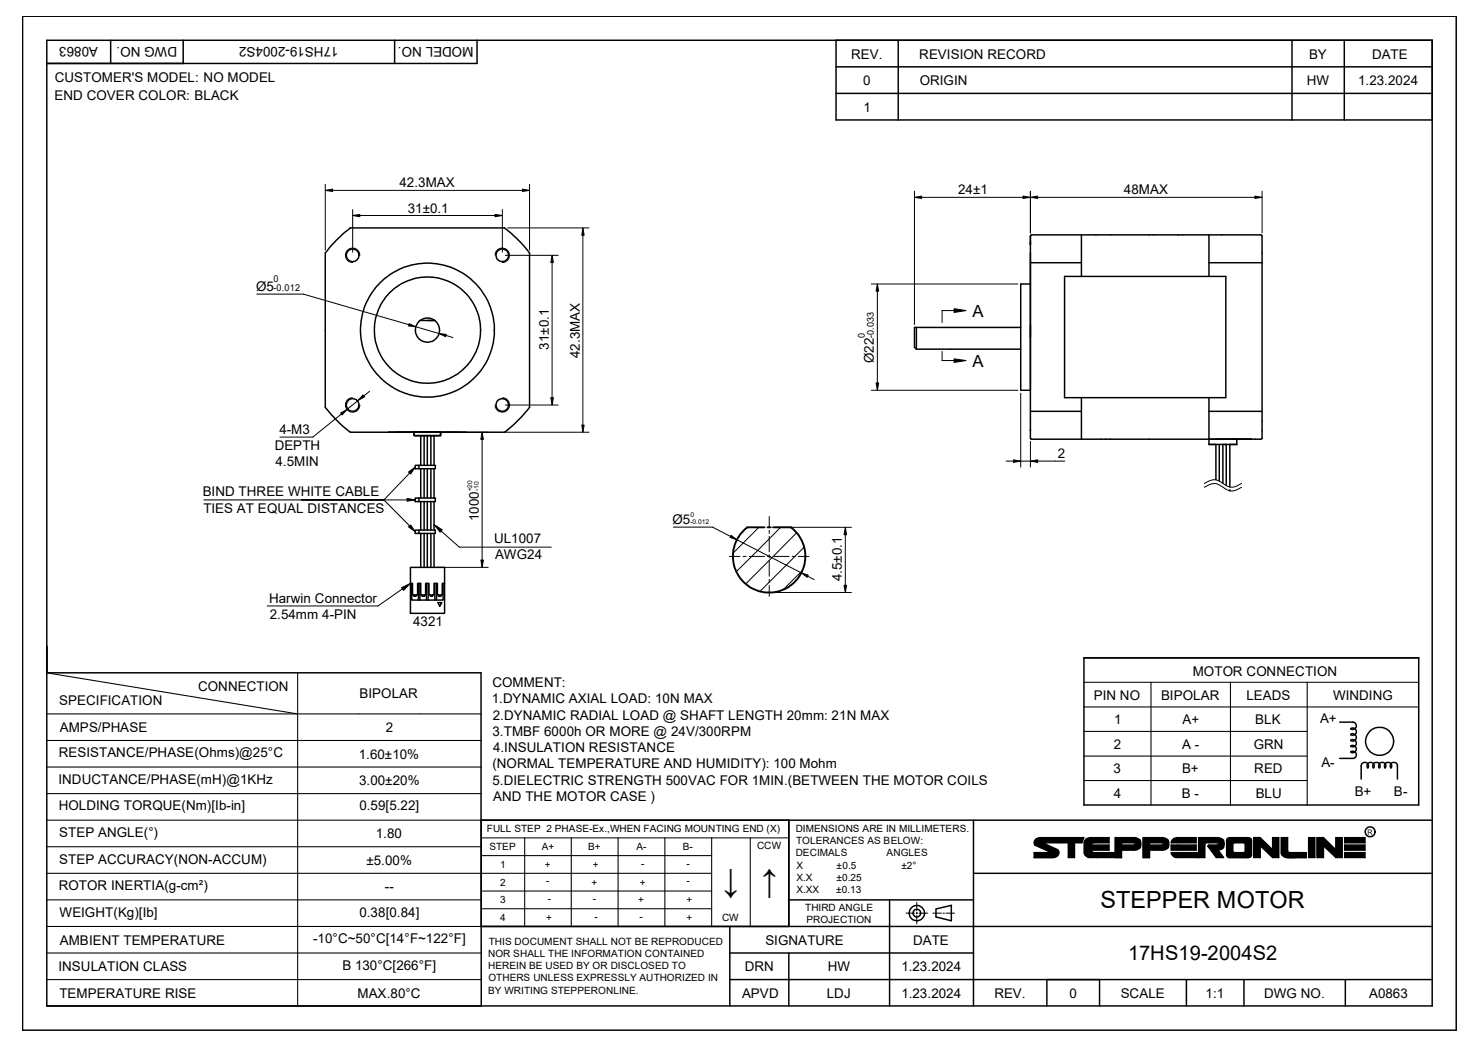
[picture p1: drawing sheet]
<svg xmlns="http://www.w3.org/2000/svg" width="297mm" height="210mm" viewBox="0 0 297 210" stroke-linecap="round" stroke-linejoin="round" font-family="sans-serif">
<g fill="none" stroke="#000" stroke-width=".2">
<path d="M65.3 37v13.2M66.8 38.2h38.1M106.3 37v13.2M183.6 38.4v26.8M185.1 39.6h20.3M206.9 38.4v8.4M208.4 39.6h43.6M253.4 38.4v8.4M51.6 59.1h9.3l21.2 6.1M70.8 42.1v8.5M72.3 51.3a1.44 1.44 0 0 0-1.5-1.5 1.44 1.44 0 0 0-1.4 1.5 1.44 1.44 0 0 0 1.4 1.4M72.3 43.3h27.1"/>
<path d="M99.4 51.3a1.44 1.44 0 0 1 1.5-1.5 1.44 1.44 0 0 1 1.4 1.5 1.44 1.44 0 0 1-1.4 1.4M100.9 42.1v8.5M101.5 51.3h10.6M101.9 45.8h16.4M110.9 52.7v27.1M117.1 47.2v38.1M175 57h29.4M176.2 58.5v18.4M70.8 79.9a1.44 1.44 0 0 0-1.4 1.4 1.44 1.44 0 0 0 1.4 1.5 1.44 1.44 0 0 0 1.5-1.5M74.2 78.6l-1.1 .9M83.5 65.6l4.7 1.4M89.6 67.4l1.4 .4"/>
<path d="M100.9 79.9a1.44 1.44 0 0 1 1.4 1.4 1.44 1.44 0 0 1-1.4 1.5 1.44 1.44 0 0 1-1.5-1.5M175 78.4h29.4M189.2 70.6v1.8h2.4M191.6 62.4h-2.4v2.4M205 79v14.8M68.5 83.1l-5.7 4.7h-6.6M71.9 80.4l-2.2 1.8M82.3 95l-5.2 5.4h-16.6h21.2M89.2 86.8h8.8M96.8 88.2v24.2M101.5 81.3h10.6M101.5 86.8h16.8"/>
<path d="M202.1 92.6h1.4M205 92.6h1.9M206.9 88.6v5.2M208.4 92.6h5.4M241.9 97.1a2.95 2.95 0 0 1 2.8-.6l.9 .6a2.64 2.64 0 0 0 3.7 0M241.9 97.8a2.95 2.95 0 0 1 2.8-.5l.9 .5a2.64 2.64 0 0 0 3.7 0M80.8 118.2l-4.9 3.5h-22.3M87.8 113.9h10.2M88.6 106.6l3.6 3.3h18.5M135.2 105.8h7.9l3.6 1.9M146.5 111.7h2.1M148 108.4l12.9 6.6"/>
<path d="M149.2 111.7h.6M150.5 111.7h3M152.4 105.9l-5.2 5.2M154.1 111.7h.7M154.5 103.7v2.1M154.5 106.5v.6M154.5 107.7v3.1M154.5 111.4v.6M154.5 112.6v3.1M154.5 116.3v.6M154.5 117.6v2.1M155.1 119h15.9"/>
<path d="M155.1 105.9h15.9M155.4 111.7h3.1M156.8 105.9l-8.9 8.9M159.1 111.7h.6M160 107l-10.3 10.3M160.3 111.7h2.1M161.1 114.6l-3.8 3.8M161.5 109.9l-8.9 8.8M162.2 115.7l1.3 .7M169.8 107.4v10.1M72.1 143.3h.1M84.3 143.3h.1"/>
<path d="M181.9 183.3h1.7M184 183.3h.3M184.1 181.1v1.8M184.1 183.2v.3M184.1 183.8v1.7M184.6 183.3h1.7M187.3 183.3h1.8M189.4 183.3h.3M189.9 183.3h1.8"/>
</g>
<g fill="#000" stroke="#000" stroke-width=".2">
<path d="M65.3 38.2l1.5-.2v.4zM104.9 38l1.4 .2-1.4 .2zM183.6 39.6l1.5-.2v.4zM205.4 39.4l1.5 .2-1.5 .2zM206.9 39.6l1.5-.2v.4zM252 39.4l1.4 .2-1.4 .2zM70.8 43.3l1.5-.2v.4zM99.4 43.1l1.5 .2-1.5 .2zM110.9 51.3l.2 1.4h-.5zM117.1 45.8l.2 1.4h-.5zM176.2 57l.2 1.5h-.5zM72.9 79.3l.3 .4-1.3 .7z"/>
<path d="M82.2 65l1.3 .6-1.5-.2zM88.2 67l1.4 .1-.1 .5zM110.6 79.8h.5l-.2 1.5zM175.9 76.9h.5l-.2 1.5zM68.4 82.9l1.3-.7-1 1.1zM82 94.8l1.4-1-.9 1.4zM96.8 86.8l.3 1.4h-.5zM116.8 85.3h.5l-.2 1.5zM203.5 92.3l1.5 .3-1.5 .2zM206.9 92.6l1.5-.3v.5zM80.6 118l1.8-.9-1.4 1.4zM81.7 100.1l1.7 .3-1.7 .2z"/>
<path d="M82 105.8l.5-.4 .9 1.4zM87.2 105.3l1.6 1.1-.4 .4zM96.6 112.4h.5l-.3 1.5zM146.8 107.5l1.2 .9-1.4-.5zM160.9 115l1.4 .5-.2 .4zM169.5 117.5h.5l-.2 1.5zM169.8 105.9l.2 1.5h-.5z"/>
<path d="M191.6 62l2.4 .4-2.4 .3z" fill-rule="evenodd"/>
<path d="M191.6 72.1l2.4 .3-2.4 .4z" fill-rule="evenodd"/>
</g>
<g fill="none" stroke="#000" stroke-width=".3">
<path d="M4.5 3.3h287.9v203.5h-287.9zM9.4 8.1h278.2v193.9h-278.2zM22.2 8.1v4.6M36.8 8.1v4.6M79.2 8.1v4.6M95.8 8.1v4.6h-86.4M167.9 8.1v16h119.7M167.9 18.8h119.7M167.9 13.4h119.7M180.4 8.1v16M259.5 8.1v16M270 8.1v16"/>
<path d="M67.4 48.3l3-2.5h30.9l1.5 1.2 1.9 1.8 1.6 2v31l-1.6 1.9-1.9 1.9-1.5 1.2h-30.9l-2-1.7-3.1-3.3v-31zM206.9 48.9h.1M206.9 57h-1.9v21.4h1.9M206.9 52.7h10.3M207.1 47.2h46.1l.2 .2v40.6l-.2 .2h-46.1l-.2-.2v-40.6zM213.8 55.5h32.4v24.3h-32.4zM217.2 47.2v8.3M242.8 47.2v8.3M242.8 52.7h10.6M84.4 64.3h2.9M184 70.1h21M184 65.7v4.4"/>
<path d="M205 65.7h-21.4v4l.4 .4M217.2 79.8v8.4M242.8 79.8v9.4h5.6v-1M83.2 86.8v.7h5.3v-.7h-5.3h5.3v.7h-5.3zM83.4 100h4v.7h-4zM83.4 93.4h4v.7h-4zM84.1 93.4v.7M84.1 100v.7M84.5 87.5v5.9M84.5 94.1v5.9M85.2 87.5v5.9M85.2 94.1v5.9"/>
<path d="M85.8 87.5v5.9M85.8 94.1v5.9M86.5 87.5v5.9M86.5 94.1v5.9M87.2 87.5v5.9M87.2 94.1v5.9M206.9 82.6h10.3M242.8 82.6h10.6M244.2 89.2v7.1M244.9 89.2v7.4M245.6 89.2v7.8M246.3 89.2v8.3"/>
<path d="M247 98.6h.1M247 89.2v8.6M82.4 113.9h6.9v9.2h-6.9zM82.4 117.1h.4v2.4h1.1v-2.4h.6v2.4h1v-2.4h.6v2.4h1.1v-2.4h.6v2.4h1v-2.4h.5M82.7 117.1v3.4h6.3v-3.4M83.1 119.5v.2h.5v-.2M83.4 106.4h4v.7h-4zM84 117.1v3.4M84.1 106.4v.7M84.3 117.1v3.4M84.5 100.7v5.7M84.5 107.1v6.8"/>
<path d="M84.8 119.5v.2h.5v-.2M85.2 100.7v5.7M85.2 107.1v6.8M85.6 117.1v3.4M85.8 100.7v5.7M85.8 107.1v6.8M86 117.1v3.4M86.4 119.5v.2h.5v-.2M86.5 100.7v5.7M86.5 107.1v6.8M87.2 100.7v5.7M87.2 107.1v6.8"/>
<path d="M87.3 117.1v3.4M87.7 117.1v3.4M88.1 119.5v.2h.5v-.2M9.4 135.1h87.2v66.9M87.9 121h.8l-.4 .7zM217.7 132.1h67.2v29.5h-67.2zM269 145h2.7a.71 .71 0 0 1 .7 .9 .71 .71 0 0 1-1.1 .4 .71 .71 0 0 1 1.1 .6 .71 .71 0 0 1-1.1 .5 .7 .7 0 0 1 1.1 .6 .7 .7 0 0 1-1.1 .6 .71 .71 0 0 1 1.1 .6 .71 .71 0 0 1-1.1 .6 .71 .71 0 0 1 1.1 .6 .71 .71 0 0 1-1.1 .6 .71 .71 0 0 1 1.1 .4 .71 .71 0 0 1-.7 .9h-2.7M273.3 156.4v-2.6a.72 .72 0 0 1 1-.7 .72 .72 0 0 1 .4 1.1 .71 .71 0 0 1 .6-1.1 .71 .71 0 0 1 .5 1.1 .7 .7 0 0 1 .6-1.1 .7 .7 0 0 1 .6 1.1 .71 .71 0 0 1 .6-1.1 .71 .71 0 0 1 .6 1.1 .7 .7 0 0 1 .5-1.1 .7 .7 0 0 1 .6 1.1 .71 .71 0 0 1 .4-1.1 .71 .71 0 0 1 .9 .7v2.6M96.6 164.7h61.8v21.3h-61.8zM96.6 164.7h191M158.4 164.7v21.3M195.5 175.3h92.1"/>
<path d="M195.5 164.7v37.3M207.9 168.6l.9-.4h8.8l-.3 1h-7.9l3 1.4a.97 .97 0 0 1 .1 1.1 .97 .97 0 0 1-1.1 .5h-3.7v-1h3.4l-3.3-1.5-.1-.7zM209.4 169.2l.6 .3M214.5 169.2v3h1.3v-3M218.1 168.4l.7-.2h3.9v1h-3.1l-.6 .5h3.7v1h-3.7l.6 .5h4.4v-3h3.7a1.26 1.26 0 0 1 1.4 1.2 1.26 1.26 0 0 1-1.4 1.3h-2.5v1.5h-6.5l-.6-.3-.4-.7v-2l.1-.4zM225.2 169.2h2.7l.1 .3-.1 .2h-2.7zM229.6 168.2h3.7a1.26 1.26 0 0 1 1.4 1.2 1.26 1.26 0 0 1-1.4 1.3h-2.5v1.5h-1.2zM230.8 169.2h2.7l.1 .3-.1 .2h-2.7zM235.2 169.7h5v1h-5zM235.2 171.2h5.5v-3h3.7a1.25 1.25 0 0 1 1.4 1 1.25 1.25 0 0 1-.9 1.4l-.3 .1 1.1 1.5h-1.4l-1.7-2.3 .2-.2h1.8l.2-.2-.2-.3h-2.7v3h-5.7l-.7-.4zM235.6 168.4l.7-.2h3.9v1h-5l.1-.4zM246.5 168.4l.3-.2h3.9l.5 .2 .1 .3v3.2l-.4 .3-4.4-.1-.2-.3v-3.2z"/>
<path d="M247.6 169.2h2.3l.2 .2-.1 1.7-.1 .1-2.3-.1zM251.8 168.2h1.3l2.5 2.4v-2.4h1.2v4h-1.2l-2.5-2.4v2.4h-1.3zM257.3 168.2h1.3v2.8l.1 .1 3.6 .1v1h-4l-.4-.2a.83 .83 0 0 1-.6-.8zM262.8 168.2h1.2v4h-1.2zM264.5 168.2h1.3l2.5 2.4v-2.4h1.2v4h-1.2l-2.5-2.4v2.4h-1.3zM270 171.2h4.1v1h-4.1zM270 168.2h4.1v1h-4.1zM270 169.7h4.1v1h-4.1zM96.6 186h191M146.6 196.7h141M146.6 191.3h48.9M146.6 186v16"/>
<path d="M158.4 191.3v10.7M158.4 180.7h37.1M178.6 180.7v21.3M188 182.5l3.1-.7v3.1l-3.1-.8v-1.5M210.2 196.7v5.3M220.8 196.7v5.3M238.3 196.7v5.3M249.8 196.7v5.3M270.2 196.7v5.3"/>
<circle cx="70.8" cy="51.3" r="1.25"/>
<circle cx="100.9" cy="51.3" r="1.25"/>
<circle cx="85.8" cy="66.3" r="13.4"/>
<circle cx="85.8" cy="66.3" r="2.42"/>
<circle cx="85.8" cy="66.3" r="10.7"/>
<circle cx="70.8" cy="81.3" r="1.25"/>
<circle cx="100.9" cy="81.3" r="1.25"/>
<circle cx="277" cy="148.8" r="2.82"/>
<circle cx="275.1" cy="167" r=".99"/>
<circle cx="184.1" cy="183.3" r=".77"/>
<circle cx="184.1" cy="183.3" r="1.54"/>
</g>
<g fill="#000">
<path d="M208 168.5l-.3 .5 .1 .7 3.3 1.5h-3.4v1h3.7a.98 .98 0 0 0 1.1-.5 .98 .98 0 0 0-.1-1.1l-3-1.4h7.9l.3-1h-8.8zM214.5 169.2v3h1.3v-3zM218.1 168.5l-.4 .7v2l.4 .6 .6 .4h6.5v-1.5h2.5a1.26 1.26 0 0 0 1.4-1.3 1.26 1.26 0 0 0-1.4-1.2h-3.7v3h-4.4l-.6-.5h3.7v-1h-3.7l.6-.5h3.1v-1h-3.9zM225.2 169.2h2.7l.1 .3-.1 .2h-2.7zM229.6 168.2v4h1.2v-1.5h2.7a1.25 1.25 0 0 0 1.2-1.3 1.25 1.25 0 0 0-1.4-1.2zM230.8 169.2h2.7l.1 .3-.1 .2h-2.7zM235.2 171.2l.2 .5 .8 .5h5.7v-3h2.7l.2 .2-.2 .3h-1.8l-.2 .2 1.7 2.3h1.4l-1.1-1.5 .1-.1a1.23 1.23 0 0 0 1.1-1.1 1.23 1.23 0 0 0-.9-1.3h-4.2v3zM246.5 168.4l-.2 .2v3.2l.2 .3 4.4 .1 .4-.3v-3.2l-.1-.3-.4-.2h-4zM247.6 169.2h2.3l.2 .2-.1 1.7-.1 .1-2.3-.1zM251.8 168.2v4h1.3v-2.4l2.5 2.4h1.2v-4h-1.2v2.4l-2.5-2.4zM257.3 168.2v3a1.2 1.2 0 0 0 1.3 1h3.7v-1l-3.6-.1-.1-.1v-2.8zM262.8 168.2v4h1.2v-4zM264.5 168.2v4h1.3v-2.4l2.5 2.4h1.2v-4h-1.2v2.4l-2.5-2.4zM270 169.7v1h4.1v-1zM270 171.2v1h4.1v-1z" fill-rule="evenodd"/>
<path d="M235.6 168.4l-.3 .4-.1 .4h5v-1h-3.9zM235.2 169.7v1h5v-1zM270 168.2v1h4.1v-1z" fill-rule="evenodd"/>
</g>
<g fill="none" stroke="#000" stroke-width=".21">
<path d="M40.9 100.4h36.2l5.2 5.2M9.4 135.1l50.4 8.2M59.8 135.1v66.9M217.7 137h67.2M231.1 137v24.6M247.1 137v24.6M262.5 137v24.6M9.4 159.3h87.2M9.4 154h87.2M9.4 148.7h87.2M9.4 143.3h87.2M217.7 156.7h44.8"/>
<path d="M217.7 151.8h44.8M217.7 146.9h44.8M217.7 141.9h67.2M9.4 175.3h133.5M9.4 170h87.2M9.4 164.7h87.2M96.6 178.9h46.3M96.6 171.8h46.3M96.6 168.2h61.8M105.4 168.2v17.8M114.7 168.2v17.8M124.1 168.2v17.8"/>
<path d="M133.5 168.2v17.8M142.9 168.2v17.8M150.7 168.2v17.8M9.4 196.7h87.2M9.4 191.3h87.2M9.4 186h87.2M9.4 180.7h87.2M96.6 182.5h46.3"/>
</g>
<path d="M153.5 105.9h-3.4a7.3 7.3 0 0 0-1 10.7 7.3 7.3 0 0 0 10.7 0 7.3 7.3 0 0 0-1-10.7h-3.4M154.1 105.9h.7" fill="none" stroke="#000" stroke-width=".38"/>
<g font-size="6.7">
<text x="145.1" y="178.8">↓</text>
<text x="152.8" y="178.8">↑</text>
</g>
<text font-size="4.7" x="221" y="182.4">STEPPER MOTOR</text>
<text font-size="4.1" x="226.5" y="192.8">17HS19-2004S2</text>
<g font-size="3.4">
<text x="195.3" y="63.6">A</text>
<text x="195.3" y="73.6">A</text>
</g>
<g font-size="2.7">
<text x="19.7" y="9.5" transform="rotate(180 19.7 9.5)">A0863</text>
<text x="35.6" y="9.5" transform="rotate(180 35.6 9.5)">DWG NO.</text>
<text x="68" y="9.5" transform="rotate(180 68 9.5)">17HS19-2004S2</text>
<text x="95.1" y="9.5" transform="rotate(180 95.1 9.5)">MODEL NO.</text>
<text x="170.9" y="11.8">REV.</text>
<text x="184.6" y="11.8">REVISION RECORD</text>
<text x="262.9" y="11.8">BY</text>
<text x="275.5" y="11.8">DATE</text>
<text x="11" y="16.4">CUSTOMER'S MODEL: NO MODEL</text>
<text x="173.4" y="17.1">0</text>
<text x="184.7" y="17.1">ORIGIN</text>
<text x="262.4" y="17.1">HW</text>
<text x="272.7" y="17.1">1.23.2024</text>
<text x="11" y="20">END COVER COLOR: BLACK</text>
<text x="173.4" y="22.4">1</text>
<text x="80.2" y="37.6">42.3MAX</text>
<text x="192.4" y="39">24±1</text>
<text x="225.7" y="39">48MAX</text>
<text x="81.9" y="42.7">31±0.1</text>
<text x="51.4" y="58.4">Ø5</text>
<text x="110.2" y="70.2" transform="rotate(-90 110.2 70.2)">31±0.1</text>
<text x="116.4" y="71.9" transform="rotate(-90 116.4 71.9)">42.3MAX</text>
<text x="175.5" y="72.9" transform="rotate(-90 175.5 72.9)">Ø22</text>
<text x="56.1" y="87.1">4-M3</text>
<text x="55.2" y="90.3">DEPTH</text>
<text x="55.3" y="93.5">4.5MIN</text>
<text x="212.4" y="92">2</text>
<text x="40.7" y="99.7">BIND THREE WHITE CABLE</text>
<text x="40.9" y="102.9">TIES AT EQUAL DISTANCES</text>
<text x="96.1" y="104.7" transform="rotate(-90 96.1 104.7)">1000</text>
<text x="135.1" y="105.2">Ø5</text>
<text x="99.2" y="109">UL1007</text>
<text x="99.4" y="112.3">AWG24</text>
<text x="169.1" y="116.7" transform="rotate(-90 169.1 116.7)">4.5±0.1</text>
<text x="54.1" y="121.1">Harwin Connector</text>
<text x="54.2" y="124.3">2.54mm 4-PIN</text>
<text x="83" y="125.7">4321</text>
<text x="98.9" y="138">COMMENT:</text>
<text x="239.5" y="135.7">MOTOR CONNECTION</text>
<text x="11.9" y="141.6">SPECIFICATION</text>
<text x="39.8" y="138.8">CONNECTION</text>
<text x="72.2" y="140.2">BIPOLAR</text>
<text x="98.8" y="141.2">1.DYNAMIC AXIAL LOAD: 10N MAX</text>
<text x="219.7" y="140.5">PIN NO</text>
<text x="233.2" y="140.5">BIPOLAR</text>
<text x="250.3" y="140.5">LEADS</text>
<text x="267.7" y="140.5">WINDING</text>
<text x="12" y="147">AMPS/PHASE</text>
<text x="77.5" y="147">2</text>
<text x="98.9" y="147.7">3.TMBF 6000h OR MORE @ 24V/300RPM</text>
<text x="99" y="144.5">2.DYNAMIC RADIAL LOAD @ SHAFT LENGTH 20mm: 21N MAX</text>
<text x="223.7" y="145.4">1</text>
<text x="237.5" y="145.4">A+</text>
<text x="252.1" y="145.4">BLK</text>
<text x="265.1" y="145.2">A+</text>
<text x="11.8" y="152.1">RESISTANCE/PHASE(Ohms)@25°C</text>
<text x="72" y="152.3">1.60±10%</text>
<text x="98.9" y="154.3">(NORMAL TEMPERATURE AND HUMIDITY): 100 Mohm</text>
<text x="99" y="151">4.INSULATION RESISTANCE</text>
<text x="223.6" y="155.2">3</text>
<text x="223.7" y="150.3">2</text>
<text x="237.4" y="150.3">A -</text>
<text x="237.4" y="155.2">B+</text>
<text x="251.8" y="150.3">GRN</text>
<text x="251.9" y="155.2">RED</text>
<text x="265.4" y="154">A-</text>
<text x="11.8" y="157.4">INDUCTANCE/PHASE(mH)@1KHz</text>
<text x="72.1" y="157.6">3.00±20%</text>
<text x="98.9" y="157.6">5.DIELECTRIC STRENGTH 500VAC FOR 1MIN.(BETWEEN THE MOTOR COILS</text>
<text x="99.1" y="160.8">AND THE MOTOR CASE )</text>
<text x="223.7" y="160.2">4</text>
<text x="237.3" y="160.2">B -</text>
<text x="252.2" y="160.1">BLU</text>
<text x="272.1" y="159.8">B+</text>
<text x="279.9" y="159.8">B-</text>
<text x="11.8" y="162.7">HOLDING TORQUE(Nm)[Ib-in]</text>
<text x="72.2" y="162.7">0.59[5.22]</text>
<text x="11.9" y="173.4">STEP ACCURACY(NON-ACCUM)</text>
<text x="11.9" y="168.1">STEP ANGLE(°)</text>
<text x="73.6" y="173.7">±5.00%</text>
<text x="75.5" y="168.3">1.80</text>
<text x="11.8" y="178.7">ROTOR INERTIA(g-cm²)</text>
<text x="77.3" y="179">--</text>
<text x="12" y="184.1">WEIGHT(Kg)[Ib]</text>
<text x="72.2" y="184.1">0.38[0.84]</text>
<text x="12" y="189.7">AMBIENT TEMPERATURE</text>
<text x="62.9" y="189.4">-10°C~50°C[14°F~122°F]</text>
<text x="153.7" y="189.7">SIGNATURE</text>
<text x="183.4" y="189.7">DATE</text>
<text x="11.8" y="195">INSULATION CLASS</text>
<text x="68.7" y="194.7">B 130°C[266°F]</text>
<text x="149.6" y="195">DRN</text>
<text x="166.2" y="195">HW</text>
<text x="181" y="195">1.23.2024</text>
<text x="11.9" y="200.3">TEMPERATURE RISE</text>
<text x="71.8" y="200.3">MAX.80°C</text>
<text x="149" y="200.4">APVD</text>
<text x="166.1" y="200.3">LDJ</text>
<text x="181" y="200.3">1.23.2024</text>
<text x="199.7" y="200.3">REV.</text>
<text x="214.8" y="200.3">0</text>
<text x="225.1" y="200.3">SCALE</text>
<text x="242.1" y="200.3">1:1</text>
<text x="253.9" y="200.3">DWG NO.</text>
<text x="275" y="200.3">A0863</text>
</g>
<g font-size="2">
<text x="97.8" y="167.1">FULL STEP 2 PHASE-Ex.,WHEN FACING MOUNTING END (X)</text>
<text x="159.8" y="167.1">DIMENSIONS ARE IN MILLIMETERS.</text>
<text x="98.3" y="170.7">STEP</text>
<text x="108.8" y="170.7">A+</text>
<text x="118.1" y="170.7">B+</text>
<text x="127.8" y="170.7">A-</text>
<text x="137.1" y="170.7">B-</text>
<text x="152.1" y="170.6">CCW</text>
<text x="159.8" y="172">DECIMALS</text>
<text x="159.9" y="169.5">TOLERANCES AS BELOW:</text>
<text x="178.1" y="172">ANGLES</text>
<text x="100.4" y="177.8">2</text>
<text x="100.5" y="174.3">1</text>
<text x="109.4" y="174.3">+</text>
<text x="109.7" y="177.6">-</text>
<text x="118.8" y="177.8">+</text>
<text x="119.1" y="174.3">+</text>
<text x="128.5" y="177.8">+</text>
<text x="128.8" y="174">-</text>
<text x="137.8" y="174">-</text>
<text x="137.8" y="177.6">-</text>
<text x="159.9" y="174.4">X</text>
<text x="159.9" y="176.8">X.X</text>
<text x="159.9" y="179.3">X.XX</text>
<text x="167.9" y="179.3">±0.13</text>
<text x="168" y="174.4">±0.5</text>
<text x="168" y="176.8">±0.25</text>
<text x="181" y="174.4">±2°</text>
<text x="100.4" y="181.4">3</text>
<text x="100.5" y="185">4</text>
<text x="109.7" y="185">+</text>
<text x="110" y="181.1">-</text>
<text x="119" y="181.1">-</text>
<text x="119.4" y="184.7">-</text>
<text x="128.2" y="181.4">+</text>
<text x="128.4" y="184.7">-</text>
<text x="137.9" y="181.4">+</text>
<text x="137.9" y="185">+</text>
<text x="145" y="185">CW</text>
<text x="161.7" y="182.8">THIRD ANGLE</text>
<text x="162" y="185.3">PROJECTION</text>
<text x="98.2" y="189.7">THIS DOCUMENT SHALL NOT BE REPRODUCED</text>
<text x="98" y="192.2">NOR SHALL THE INFORMATION CONTAINED</text>
<text x="98" y="194.6">HEREIN BE USED BY OR DISCLOSED TO</text>
<text x="98.1" y="197.1">OTHERS UNLESS EXPRESSLY AUTHORIZED IN</text>
<text x="98" y="199.5">BY WRITING STEPPERONLINE.</text>
</g>
<g font-size="1.9">
<text x="54.9" y="56.6">0</text>
<text x="54.9" y="58.4">-0.012</text>
<text x="173.7" y="67.9" transform="rotate(-90 173.7 67.9)">0</text>
<text x="175.5" y="67.9" transform="rotate(-90 175.5 67.9)">-0.033</text>
</g>
<text font-size="1.5" x="274.6" y="167.6">R</text>
<g font-size="1.3">
<text x="94.8" y="98.7" transform="rotate(-90 94.8 98.7)">+20</text>
<text x="96.1" y="98.6" transform="rotate(-90 96.1 98.6)">-10</text>
<text x="138.6" y="103.9">0</text>
<text x="138.6" y="105.2">-0.012</text>
</g>
</svg>
